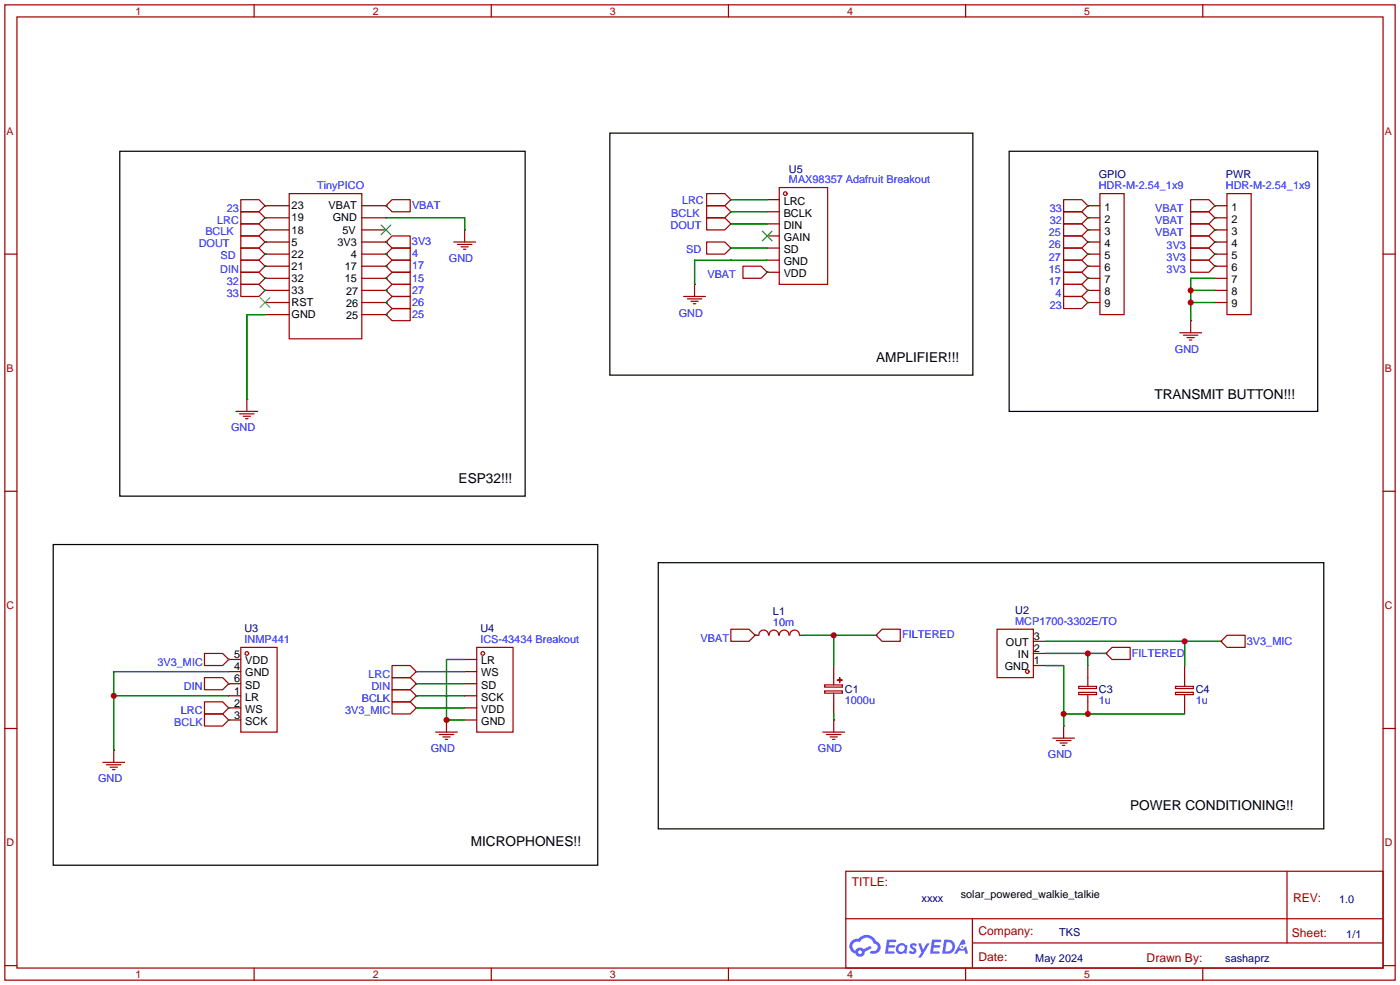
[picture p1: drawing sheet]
<svg xmlns="http://www.w3.org/2000/svg" width="294mm" height="207mm" viewBox="0 0 294 207" stroke-linecap="round" stroke-linejoin="round" font-family="sans-serif">
<g fill="none" stroke="#a10000" stroke-width=".25">
<path d="M1 1h291.9v204.7h-291.9zM3.6 3.6h286.7v199.6h-286.7zM53.3 1v2.6M103.1 1v2.6M152.9 1v2.6M202.7 1v2.6M252.5 1v2.6M1 53.3h2.6M290.3 53.3h2.6M1 103.1h2.6M290.3 103.1h2.6M1 152.9h2.6"/>
<path d="M290.3 152.9h2.6M177.5 182.9h112.8v20.3h-112.8zM177.6 192.8h112.6M204.1 197.9h86.1M204.1 192.8v10.2M270.2 182.9v15M1 202.7h2.6M53.3 203.2v2.5M103.1 203.2v2.5M152.9 203.2v2.5M202.7 203.2v2.5M252.5 203.2v2.5"/>
<path d="M290.3 202.7h2.6"/>
</g>
<g fill="#5487ff">
<path d="M191.2 198.1l.5-.1h.4l.4 .3-.3 .4a.34 .34 0 0 0-.3-.3 .34 .34 0 0 0-.3 .2v.1a.85 .85 0 0 1 .7 .6 .85 .85 0 0 1-.3 .9l-.7 .1-.6-.4 .4-.4 .5 .3 .2-.1v-.2a.88 .88 0 0 1-.6-1.4z"/>
<path d="M192.7 198h.6l.5 1.3 .7-1.3h.7l-1.9 3h-.6l.7-1.1z"/>
<path d="M186.2 197.2h1.7l.2 .2-.1 .3-1.3 .1-.1 .6h1.1l.2 .2-.2 .3h-1.2l-.1 .8h1.3l.1 .3-.1 .2h-1.9z"/>
<path d="M195.6 197.2h1.7l.3 .2-.1 .3-1.3 .1-.1 .6h1.1l.2 .2-.3 .3h-1.1l-.1 .8h1.2l.2 .3-.2 .2h-1.9z"/>
<path d="M202 197.2h.4l.3 .9-.4 .3a.5 .5 0 0 0-.8 .2 .5 .5 0 0 0 .3 .7 .5 .5 0 0 0 .7-.5l.3-.2 .4 1.6h-.5l-.2-.6h-1.2l-.4 .6h-.6z"/>
<path d="M198.2 197.2l-.4 3h.9a1.52 1.52 0 0 0 1.8-1.5 1.52 1.52 0 0 0-1.8-1.5zM198.7 197.8a1 1 0 0 1 1.2 1 1 1 0 0 1-1.3 .9h-.2z"/>
<path d="M188.3 198.4a1.11 1.11 0 0 0 0 1.5 1.11 1.11 0 0 0 1.5 .1l.5 .2 .2-1.6-.4-.2a1.07 1.07 0 0 0-1.8 0zM188.5 199.1a.7 .7 0 0 1 1.4 0 .7 .7 0 0 1-1.4 0z"/>
<path d="M178.8 197.5a1.57 1.57 0 0 0 .7 2.7 1.04 1.04 0 0 0 1.2 .6 1.04 1.04 0 0 0 .8-1l1.5-.8-.3-.5-1.4 .7a1.06 1.06 0 0 0-1.8 .3 1 1 0 0 1-.4-1.4 1 1 0 0 1 1.4-.3 1.53 1.53 0 0 1 1.6-.9 1.53 1.53 0 0 1 1.3 1.2 .82 .82 0 0 1 .8 1 .82 .82 0 0 1-1.2 .5 .31 .31 0 0 0-.4 .3 .31 .31 0 0 0 .3 .3 1.43 1.43 0 0 0 1.9-.9 1.43 1.43 0 0 0-.9-1.8 2.26 2.26 0 0 0-3.8-.5l-.8 .2zM180.1 199.9a.4 .4 0 0 1 .8 0 .4 .4 0 0 1-.8 0z"/>
<circle cx="202" cy="198.7" r=".19"/>
</g>
<g fill="none" stroke="#a10000" stroke-width=".25">
<path d="M163.6 39.4h10.1v20.3h-10.1zM50.5 54.6h3.9l1.2 1.3-1.2 1.3h-3.9zM50.5 41.9h3.9l1.2 1.3-1.2 1.3h-3.9zM50.5 57.2h3.9l1.2 1.2-1.2 1.3h-3.9zM50.5 59.7h3.9l1.2 1.3-1.2 1.2h-3.9zM50.5 44.5h3.9l1.2 1.2-1.2 1.3h-3.9zM50.5 47h3.9l1.2 1.3-1.2 1.2h-3.9zM50.5 52.1h3.9l1.2 1.2-1.2 1.3h-3.9zM50.5 49.5h3.9l1.2 1.3-1.2 1.3h-3.9zM60.7 40.6h15.2v30.5h-15.2zM81 50.8l1.3-1.3h3.8v2.6h-3.8zM81 43.2l1.3-1.3h3.8v2.6h-3.8z"/>
<path d="M81 55.9l1.3-1.3h3.8v2.6h-3.8zM81 58.4l1.3-1.2h3.8v2.5h-3.8zM82.3 52.1h3.8v2.5h-3.8l-1.3-1.3zM95.2 50.8h4.6M96 51.3h3.1M96.8 51.8h1.5M97.3 52.3h.5M97.5 48.3v2.5M145.8 59.7v2.5M148.3 40.6h3.8l1.3 1.3-1.3 1.3h-3.8zM148.3 43.2h3.8l1.3 1.3-1.3 1.2h-3.8zM148.3 45.7h3.8l1.3 1.3-1.3 1.3h-3.8z"/>
<path d="M148.3 50.8h3.8l1.3 1.3-1.3 1.2h-3.8zM156 55.9h3.8l1.2 1.3-1.2 1.2h-3.8zM223.3 59.7h3.8l1.2 1.3-1.2 1.2h-3.8zM223.3 54.6h3.8l1.2 1.3-1.2 1.3h-3.8zM223.3 57.2h3.8l1.2 1.2-1.2 1.3h-3.8zM223.3 47h3.8l1.2 1.3-1.2 1.2h-3.8zM223.3 52.1h3.8l1.2 1.2-1.2 1.3h-3.8zM223.3 49.5h3.8l1.2 1.3-1.2 1.3h-3.8zM223.3 44.5h3.8l1.2 1.2-1.2 1.3h-3.8zM223.3 41.9h3.8l1.2 1.3-1.2 1.3h-3.8zM230.9 40.6h5.1v25.4h-5.1zM249.9 41.9h3.8l1.3 1.3-1.3 1.3h-3.8z"/>
<path d="M249.9 44.5h3.8l1.3 1.2-1.3 1.3h-3.8zM249.9 47h3.8l1.3 1.3-1.3 1.2h-3.8zM249.9 49.5h3.8l1.3 1.3-1.3 1.3h-3.8zM249.9 52.1h3.8l1.3 1.2-1.3 1.3h-3.8zM249.9 54.6h3.8l1.3 1.3-1.3 1.3h-3.8zM257.6 40.6h5v25.4h-5zM81 61l1.3-1.3h3.8v2.5h-3.8zM81 63.5l1.3-1.3h3.8v2.6h-3.8zM82.3 64.8h3.8v2.5h-3.8l-1.3-1.3zM143.5 62.2h4.6M144.3 62.7h3M145 63.2h1.6"/>
<path d="M145.5 63.8h.5M223.3 62.2h3.8l1.2 1.3-1.2 1.3h-3.8zM247.6 69.9h4.6M248.4 70.4h3.1M249.2 70.9h1.5M249.7 71.4h.5M249.9 67.3v2.6M49.5 86.4h4.6M50.3 86.9h3M51.1 87.4h1.5M51.6 87.9h.5M51.8 83.8v2.6"/>
<path d="M42.9 137.2h3.8l1.3 1.2-1.3 1.3h-3.8zM50.5 135.9h7.7v17.8h-7.7zM82.3 139.7h3.8l1.3 1.3-1.3 1.2h-3.8zM100.1 135.9h7.6v17.8h-7.6zM153.4 132.1h3.8l1.3 1.3-1.3 1.2h-3.8zM159.3 133.3a1.01 1.01 0 0 1 1-1 1.01 1.01 0 0 1 1 1M161.4 133.3a1.01 1.01 0 0 1 1.1-1.1 1.01 1.01 0 0 1 1 1.1M163.6 133.3a1.01 1.01 0 0 1 1-1.1 1.01 1.01 0 0 1 1 1.1M165.8 133.3a1.01 1.01 0 0 1 1-1 1.01 1.01 0 0 1 1 1M185.2 132.1h3.8v2.5h-3.8l-1.3-1.2zM209.3 132.1h7.6v10.1h-7.6zM233.4 135.9h3.8v2.5h-3.8l-1.2-1.2z"/>
<path d="M256.3 134.6l1.3-1.2h3.8v2.5h-3.8zM23.9 157.5v2.5M42.9 147.3h3.8l1.3 1.3-1.3 1.3h-3.8zM42.9 142.2h3.8l1.3 1.3-1.3 1.3h-3.8zM42.9 149.9h3.8l1.3 1.2-1.3 1.3h-3.8zM82.3 147.3h3.8l1.3 1.3-1.3 1.3h-3.8zM82.3 142.2h3.8l1.3 1.3-1.3 1.3h-3.8zM82.3 144.8h3.8l1.3 1.3-1.3 1.2h-3.8zM91.4 153.7h4.6M92.2 154.2h3M93 154.7h1.5M93.5 155.2h.5"/>
<path d="M93.7 151.1v2.6M172.7 153.7h4.6M173.1 145h3.7v.5h-3.7zM173.1 143.8h3.7v.4h-3.7zM173.5 154.2h3M174.2 154.7h1.6M174.8 155.2h.5M175 142.2v1.6M175 145.5v1.8M175 151.1v2.6M175.8 142.7l1 .1zM176.3 142.2v1.1z"/>
<path d="M221 154.9h4.6M221.7 155.4h3.1M222.5 156h1.5M223 156.5h.5M223.3 152.4v2.5M226.4 144.1h3.8v.4h-3.8zM226.4 145.3h3.8v.5h-3.8zM228.3 142.2v1.8M228.3 145.8v1.5M246.8 144.1h3.7v.4h-3.7zM246.8 145.3h3.7v.5h-3.7zM248.7 142.2v1.8"/>
<path d="M248.7 145.8v1.5M21.6 160h4.6M22.4 160.5h3M23.1 161h1.5M23.6 161.5h.5"/>
<circle cx="164.8" cy="40.6" r=".38"/>
<circle cx="51.8" cy="137.2" r=".38"/>
<circle cx="101.3" cy="137.2" r=".38"/>
<circle cx="215.6" cy="141" r=".38"/>
</g>
<g fill="none" stroke="#870000" stroke-width=".25">
<path d="M55.6 55.9h.1M55.6 43.2h.1M55.6 58.4h.1M55.6 45.7h.1M55.6 48.3h.1M55.6 53.3h.1M55.6 50.8h.1M55.6 43.2h5.1M55.6 45.7h5.1M55.6 48.3h5.1M55.6 50.8h5.1M55.6 53.3h5.1"/>
<path d="M55.6 55.9h5.1M55.6 58.4h5.1M75.9 43.2h5.1M75.9 45.7h5.1M75.9 48.3h5.1M75.9 50.8h5.1M75.9 53.3h5.1M75.9 55.9h5.1M75.9 58.4h5.1M81 50.8h.1M81 43.2h.1M81 53.3h.1"/>
<path d="M81 55.9h.1M81 58.4h.1M97.5 48.3h.1M145.8 59.7h.1M153.4 41.9h.1M153.4 44.5h.1M153.4 47h.1M153.4 52.1h.1M161 57.2h.1M161 41.9h2.6M161 44.5h2.6M161 47h2.6"/>
<path d="M161 49.5h2.6M161 52.1h2.6M161 54.6h2.6M161 57.2h2.6M228.3 55.9h.1M228.3 58.4h.1M228.3 48.3h.1M228.3 53.3h.1M228.3 50.8h.1M228.3 45.7h.1M228.3 43.2h.1M228.3 43.2h2.6"/>
<path d="M228.3 45.7h2.6M228.3 48.3h2.6M228.3 50.8h2.6M228.3 53.3h2.6M228.3 55.9h2.6M228.3 58.4h2.6M255 43.2h.1M255 45.7h.1M255 48.3h.1M255 50.8h.1M255 53.3h.1M255 55.9h.1"/>
<path d="M255 43.2h2.6M255 45.7h2.6M255 48.3h2.6M255 50.8h2.6M255 53.3h2.6M255 55.9h2.6M255 58.4h2.6M55.6 61h.1M55.6 61h5.1M55.6 63.5h5.1M55.6 66h5.1M75.9 61h5.1"/>
<path d="M75.9 63.5h5.1M75.9 66h5.1M81 61h.1M81 63.5h.1M81 66h.1M228.3 63.5h.1M228.3 61h.1M228.3 61h2.6M228.3 63.5h2.6M249.9 67.3h.1M255 61h2.6M255 63.5h2.6"/>
<path d="M51.8 83.8h.1M48 138.4h.1M48 138.4h2.5M97.5 138.4h2.6M158.5 133.4h.1M158.5 133.4h.8M167.9 133.4h.8M175 139.7v2.5M183.9 133.4h.1M216.9 139.7h2.6M216.9 137.2h2.6M216.9 134.6h2.6"/>
<path d="M228.3 139.7v2.5M232.2 137.2h.1M248.7 139.7v2.5M256.3 134.6h.1M23.9 157.5h.1M48 148.6h.1M48 143.5h.1M48 151.1h.1M48 141h2.5M48 143.5h2.5M48 146.1h2.5M48 148.6h2.5"/>
<path d="M48 151.1h2.5M87.4 141h.1M87.4 148.6h.1M87.4 143.5h.1M87.4 146.1h.1M93.7 151.1h.1M97.5 141h2.6M97.5 143.5h2.6M97.5 146.1h2.6M97.5 148.6h2.6M97.5 151.1h2.6M175 151.1h.1"/>
<path d="M175 147.3v2.6M223.3 152.4h.1M228.3 147.3v2.6M248.7 147.3v2.6"/>
</g>
<path d="M80 47.2l2 2.1M82 47.2l-2 2.1M160 48.5l2.1 2M162.1 48.5l-2.1 2M54.6 62.5l2 2M56.6 62.5l-2 2" fill="none" stroke="#3c3" stroke-width=".25"/>
<path d="M25.1 31.8h85.1v72.3h-85.1zM128 27.9h76.2v50.8h-76.2zM211.8 31.8h64.8v54.6h-64.8zM11.2 114.3h114.3v67.3h-114.3zM138.2 118.1h139.7v55.9h-139.7z" fill="none" stroke="#000" stroke-width=".25"/>
<g fill="none" stroke="#008700" stroke-width=".25">
<path d="M55.6 43.2h.1M55.6 45.7h.1M55.6 48.3h.1M55.6 50.8h.1M55.6 53.3h.1M55.6 55.9h.1M55.6 58.4h.1M81 43.2h.1M81 50.8h.1M81 53.3h.1M81 55.9h.1M81 58.4h.1"/>
<path d="M81 45.7h16.5v2.6M153.4 41.9h7.6M153.4 44.5h7.6M153.4 47h7.6M153.4 52.1h7.6M161 57.2h.1M161 54.6h-15.2v5.1M228.3 43.2h.1M228.3 45.7h.1M228.3 48.3h.1M228.3 50.8h.1M228.3 53.3h.1"/>
<path d="M228.3 55.9h.1M228.3 58.4h.1M255 43.2h.1M255 45.7h.1M255 48.3h.1M255 50.8h.1M255 53.3h.1M255 55.9h.1M255 58.4h-5.1v8.9M55.6 61h.1M55.6 66h-3.8v17.8M81 61h.1"/>
<path d="M81 63.5h.1M81 66h.1M228.3 61h.1M228.3 63.5h.1M249.9 61h5.1M249.9 63.5h5.1M48 138.4h.1M97.5 138.4h-3.8v12.7h3.8M158.5 133.4h.1M168.7 133.4h15.2M175 133.4v6.3M219.5 134.6h36.8"/>
<path d="M219.5 137.2h12.7M219.5 139.7h3.8v12.7M228.3 137.2v2.5M248.7 134.6v5.1M23.9 146.1h24.1M48 143.5h.1M48 148.6h.1M48 151.1h.1M48 141h-24.1v16.5M87.4 141h10.1M87.4 148.6h10.1M87.4 146.1h10.1"/>
<path d="M87.4 143.5h10.1M175 149.9v1.2M223.3 149.9h25.4"/>
</g>
<g fill="#c00">
<circle cx="248.7" cy="134.6" r=".63"/>
<circle cx="228.3" cy="137.2" r=".63"/>
<circle cx="228.3" cy="149.9" r=".63"/>
<circle cx="223.3" cy="149.9" r=".63"/>
<circle cx="175" cy="133.3" r=".63"/>
<circle cx="93.7" cy="151.1" r=".63"/>
<circle cx="23.9" cy="146" r=".63"/>
<circle cx="249.9" cy="63.5" r=".63"/>
<circle cx="249.9" cy="61" r=".63"/>
</g>
<g font-size="2.9">
<text x="183.9" y="76">AMPLIFIER!!!</text>
<text x="242.3" y="83.7">TRANSMIT BUTTON!!!</text>
<text x="96.3" y="101.4">ESP32!!!</text>
<text x="237.2" y="170">POWER CONDITIONING!!</text>
<text x="98.8" y="177.6">MICROPHONES!!</text>
</g>
<g font-size="2.5" fill="#a00000">
<text x="178.8" y="186">TITLE:</text>
<text x="271.4" y="189.4">REV:</text>
<text x="205.4" y="196.3">Company:</text>
<text x="271.2" y="196.7">Sheet:</text>
<text x="205.4" y="201.8">Date:</text>
<text x="240.7" y="201.9">Drawn By:</text>
</g>
<g font-size="2.3" fill="#00f">
<text x="66.5" y="39.7">TinyPICO</text>
<text x="165.6" y="38.4">MAX98357 Adafruit Breakout</text>
<text x="230.6" y="39.7">HDR-M-2.54_1x9</text>
<text x="257.3" y="39.7">HDR-M-2.54_1x9</text>
<text x="45.6" y="47.1">LRC</text>
<text x="47.6" y="44.5">23</text>
<text x="86.5" y="43.8">VBAT</text>
<text x="140.8" y="48">DOUT</text>
<text x="140.9" y="45.5">BCLK</text>
<text x="143.2" y="42.9">LRC</text>
<text x="220.3" y="47.1">32</text>
<text x="220.3" y="44.5">33</text>
<text x="242.5" y="44.5">VBAT</text>
<text x="242.5" y="47.1">VBAT</text>
<text x="41.7" y="51.8">DOUT</text>
<text x="43.1" y="49.3">BCLK</text>
<text x="86.5" y="51.4">3V3</text>
<text x="144.1" y="53.1">SD</text>
<text x="220.2" y="49.6">25</text>
<text x="220.2" y="52.1">26</text>
<text x="242.5" y="49.6">VBAT</text>
<text x="244.9" y="52.2">3V3</text>
<text x="46.2" y="57.2">DIN</text>
<text x="46.3" y="54.3">SD</text>
<text x="47.6" y="59.8">32</text>
<text x="86.5" y="54">4</text>
<text x="86.5" y="56.6">17</text>
<text x="86.5" y="59.1">15</text>
<text x="94.2" y="55">GND</text>
<text x="148.5" y="58.4">VBAT</text>
<text x="220.2" y="57.2">15</text>
<text x="220.2" y="59.8">17</text>
<text x="220.2" y="54.7">27</text>
<text x="244.9" y="54.8">3V3</text>
<text x="244.9" y="57.3">3V3</text>
<text x="47.6" y="62.3">33</text>
<text x="86.5" y="61.6">27</text>
<text x="86.5" y="64.2">26</text>
<text x="220.3" y="64.8">23</text>
<text x="221.5" y="62.3">4</text>
<text x="86.5" y="66.7">25</text>
<text x="142.5" y="66.4">GND</text>
<text x="246.6" y="74.1">GND</text>
<text x="48.5" y="90.6">GND</text>
<text x="162.3" y="131.4">10m</text>
<text x="213.1" y="131.2">MCP1700-3302E/TO</text>
<text x="51.3" y="135">INMP441</text>
<text x="100.8" y="134.9">ICS-43434 Breakout</text>
<text x="147.1" y="134.7">VBAT</text>
<text x="189.4" y="134">FILTERED</text>
<text x="237.6" y="137.8">FILTERED</text>
<text x="261.7" y="135.3">3V3_MIC</text>
<text x="33.1" y="139.7">3V3_MIC</text>
<text x="77.3" y="142.3">LRC</text>
<text x="38" y="149.9">LRC</text>
<text x="38.6" y="144.9">DIN</text>
<text x="72.4" y="149.9">3V3_MIC</text>
<text x="75.9" y="147.4">BCLK</text>
<text x="78" y="144.9">DIN</text>
<text x="177.3" y="147.8">1000u</text>
<text x="230.7" y="147.8">1u</text>
<text x="251" y="147.8">1u</text>
<text x="36.6" y="152.5">BCLK</text>
<text x="90.4" y="157.9">GND</text>
<text x="171.7" y="157.9">GND</text>
<text x="220" y="159.2">GND</text>
<text x="20.6" y="164.2">GND</text>
</g>
<g font-size="2.3" fill="#000080">
<text x="165.6" y="36.2">U5</text>
<text x="230.6" y="37.5">GPIO</text>
<text x="257.3" y="37.5">PWR</text>
<text x="162.3" y="129.1">L1</text>
<text x="213.1" y="128.9">U2</text>
<text x="51.3" y="132.7">U3</text>
<text x="100.8" y="132.7">U4</text>
<text x="177.3" y="145.5">C1</text>
<text x="230.7" y="145.5">C3</text>
<text x="251" y="145.5">C4</text>
<text x="193.5" y="189.4">xxxx</text>
<text x="281.1" y="189.5">1.0</text>
<text x="222.3" y="196.4">TKS</text>
<text x="282.6" y="196.9">1/1</text>
<text x="217.3" y="202">May 2024</text>
<text x="257.2" y="202">sashaprz</text>
</g>
<g font-size="2.3">
<text x="61.2" y="43.9">23</text>
<text x="61.2" y="46.5">19</text>
<text x="69" y="43.9">VBAT</text>
<text x="69.8" y="46.5">GND</text>
<text x="164.5" y="42.9">LRC</text>
<text x="164.5" y="45.5">BCLK</text>
<text x="231.8" y="44.2">1</text>
<text x="231.8" y="46.7">2</text>
<text x="258.5" y="44.2">1</text>
<text x="258.5" y="46.7">2</text>
<text x="61.2" y="49">18</text>
<text x="61.2" y="51.6">5</text>
<text x="70.9" y="51.6">3V3</text>
<text x="71.9" y="49">5V</text>
<text x="164.5" y="48">DIN</text>
<text x="164.5" y="50.5">GAIN</text>
<text x="164.5" y="53.1">SD</text>
<text x="231.8" y="49.3">3</text>
<text x="231.8" y="51.8">4</text>
<text x="258.5" y="49.3">3</text>
<text x="258.5" y="51.8">4</text>
<text x="61.2" y="54.1">22</text>
<text x="61.2" y="56.6">21</text>
<text x="61.2" y="59.2">32</text>
<text x="72.4" y="56.6">17</text>
<text x="72.4" y="59.2">15</text>
<text x="73.7" y="54.1">4</text>
<text x="164.5" y="55.6">GND</text>
<text x="164.5" y="58.2">VDD</text>
<text x="231.8" y="54.4">5</text>
<text x="231.8" y="56.9">6</text>
<text x="231.8" y="59.4">7</text>
<text x="258.5" y="54.4">5</text>
<text x="258.5" y="56.9">6</text>
<text x="258.5" y="59.4">7</text>
<text x="61.2" y="61.7">33</text>
<text x="61.2" y="64.3">RST</text>
<text x="72.6" y="62">27</text>
<text x="72.6" y="64.5">26</text>
<text x="231.8" y="62">8</text>
<text x="231.8" y="64.5">9</text>
<text x="258.5" y="62">8</text>
<text x="258.5" y="64.5">9</text>
<text x="61.2" y="66.8">GND</text>
<text x="72.6" y="67.1">25</text>
<text x="211.1" y="135.6">OUT</text>
<text x="217" y="136.9">2</text>
<text x="217" y="134.4">3</text>
<text x="49.1" y="138.2">5</text>
<text x="49.1" y="140.7">4</text>
<text x="49.1" y="143.3">6</text>
<text x="51.5" y="139.4">VDD</text>
<text x="51.5" y="142">GND</text>
<text x="101" y="139.4">LR</text>
<text x="101" y="142">WS</text>
<text x="210.9" y="140.7">GND</text>
<text x="213.7" y="138.2">IN</text>
<text x="217" y="139.4">1</text>
<text x="49.1" y="145.8">1</text>
<text x="49.1" y="148.3">2</text>
<text x="51.5" y="144.5">SD</text>
<text x="51.5" y="147.1">LR</text>
<text x="51.5" y="149.6">WS</text>
<text x="101" y="144.5">SD</text>
<text x="101" y="147.1">SCK</text>
<text x="101" y="149.6">VDD</text>
<text x="49.1" y="150.9">3</text>
<text x="51.5" y="152.1">SCK</text>
<text x="101" y="152.1">GND</text>
<text x="201.7" y="188.5">solar_powered_walkie_talkie</text>
</g>
<g font-size="2.2" fill="#a00000">
<text x="28.4" y="3.1">1</text>
<text x="78.2" y="3.1">2</text>
<text x="128" y="3.1">3</text>
<text x="177.8" y="3.1">4</text>
<text x="227.6" y="3.1">5</text>
<text x="1.4" y="28.3">A</text>
<text x="290.7" y="28.3">A</text>
<text x="1.4" y="78.1">B</text>
<text x="290.7" y="78.1">B</text>
<text x="1.4" y="127.9">C</text>
<text x="290.7" y="127.9">C</text>
<text x="1.4" y="177.7">D</text>
<text x="290.7" y="177.7">D</text>
<text x="28.4" y="205.2">1</text>
<text x="78.2" y="205.2">2</text>
<text x="128" y="205.2">3</text>
<text x="177.8" y="205.2">4</text>
<text x="227.6" y="205.2">5</text>
</g>
</svg>
